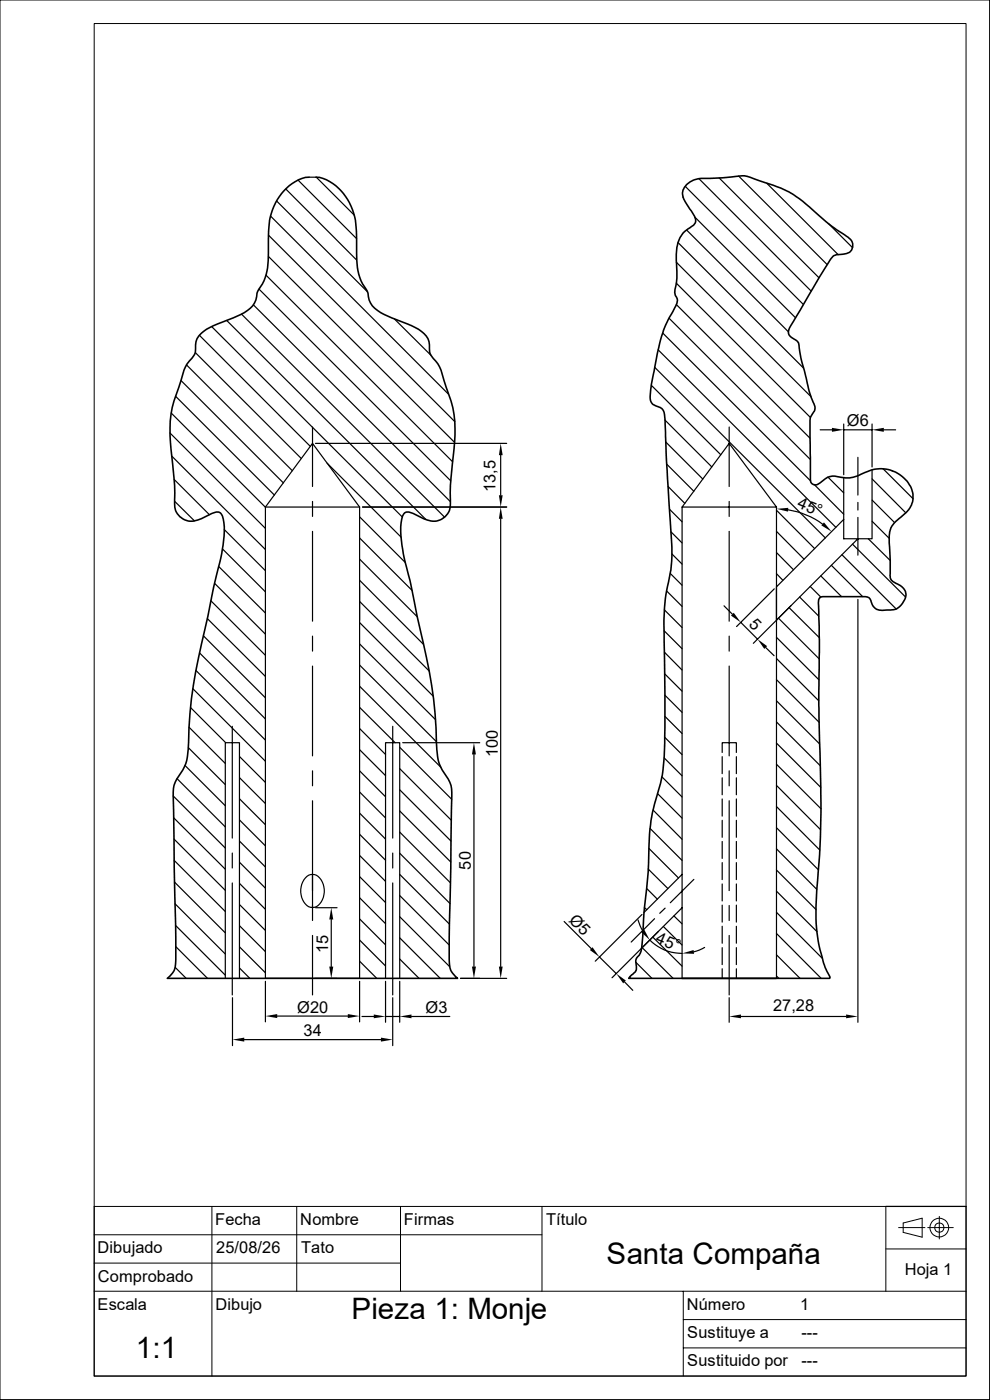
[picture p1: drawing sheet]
<svg xmlns="http://www.w3.org/2000/svg" width="210mm" height="297mm" viewBox="0 0 210 297" stroke-linecap="round" stroke-linejoin="round" font-family="sans-serif">
<g fill="none" stroke="#000" stroke-width=".25">
<path d="M63.2 38.2l12.4 12.4M65.6 37.6h1.4M67.1 37.6l8 8M145.4 39.5l25 25.1M148.3 37.9l23.8 23.9M152.6 37.8l21.1 21.1M156.7 37.3l18.8 18.8M162.6 38.9l15.2 15.1M56.4 58.4l39.6 39.6M56.9 54.4l39.5 39.5M56.9 49.9l39.6 39.6M57.4 45.8l37.8 37.9"/>
<path d="M58.7 42.6l19.3 19.3M60.6 40.1l15 15.1M143.5 55.6l28.5 28.6M143.8 51.5l26.7 26.6M145.7 48.8l21.6 21.6M147.4 46.1l21.4 21.3M175.7 47.4l5.1 5.1M39.5 77.4l22.5 22.5M41.4 74.8l22.5 22.5M42.3 71.1l23.5 23.6M44.9 69.3l40.4 40.4M48.1 68l42.2 42.2"/>
<path d="M51.2 66.6l43.1 43.1M53.8 64.7l41.7 41.7M54.9 61.3l40.7 40.7M83.7 67.7l7.7 7.7M138.9 77.9l36.2 36.2M139.6 74.2l37.7 37.7M140.6 70.7l31.4 31.3M141.9 67.5l30 30M143.5 64.6l28.3 28.4M143.5 60.1l28.4 28.5M36.1 91.9l20.2 20.2M36.3 87.6l20 20"/>
<path d="M36.4 96.7l19.9 19.9M37.3 84.1l20.9 20.9M38.4 80.7l21.7 21.7M66.3 90.6v12.6M66.9 94.1h40.6M69.4 98.3l15.7 15.7M106.2 96.6v8.5M138.2 81.7l14.7 14.8M141.1 89.1l9.9 10M141.2 93.8l7.9 7.8M141.4 98.5l5.8 5.7M154.7 90.6v12.6"/>
<path d="M174 91.2h2.5M179 90v10.7M179 91.2h6M182 97v8M185 99.7v14.6h-6v-13M185 90v9.1M187.3 99.4l6.4 6.4M187.5 91.2h2.5M37 101.7l7.4 7.5M37 106.3l4.2 4.2M47.2 116.5l9.1 9.1M47.6 112.4l8.7 8.7"/>
<path d="M56.3 107.6h20v100h-20zM56.3 107.6l10-13.5 10 13.5M66.3 106.4v3.2M66.3 112.7v19.1M76.3 118.6l12.2 12.3M76.3 114.1l11.1 11.2M76.3 109.6l9.7 9.7M76.9 107.6h30.6M106.2 110.1v95M141.7 103.2l3.6 3.6M142 108l2.7 2.7M142.3 112.8l2.4 2.4"/>
<path d="M142.5 117.5l2.2 2.2M144.7 107.6l10-13.5 10 13.5M154.7 106.4v3.2M154.7 112.7v19.1M164.7 117.2l3.6 3.7M164.7 112.7l5.9 5.9M164.7 108.2l8.1 8.2M167.2 108.2a17.3 17.3 0 0 1 7.3 3M172.8 102.8l6.2 6.3M175.6 101.2l3.4 3.4M176.4 119.9l6.6 6.7M178.6 117.7l11.5 11.5"/>
<path d="M179 110.2l-14.3 14.3v7.1M180.8 115.4l11.3 11.3M182 114.3l-22.2 22.2M182 106.6v1.6M182 109.8v8M184.2 114.3l4.6 4.6M185 110.6l3.6 3.6M185 106.1l4.8 4.8M185 101.6l7.2 7.2M42.3 138.5l14 14M43.1 134.9l13.2 13.1M44 131.2l12.3 12.3"/>
<path d="M44.7 127.5l11.6 11.5M45.5 123.7l10.8 10.8M46.4 120.2l9.9 9.8M66.3 135v3.1M76.3 136.6l16.1 16.1M76.3 132.1l15.6 15.6M76.3 127.6l14.8 14.8M76.3 123.1l13.5 13.6M76.3 124.5v7.1M140.9 133.8l3.8 3.8M140.9 129.4l3.8 3.7M141 138.4l3.7 3.8"/>
<path d="M141.4 125.3l3.3 3.4M142.2 121.7l2.5 2.5M153.6 128.5l1.8 1.8M154.7 135v3.1M157.1 132l3.6 3.6M162.4 137.4l1.8 1.7M164.3 124.9l-8 8M164.7 121.7l1.4 1.4M164.7 139.7l9 9M164.7 135.2l9 9M165.1 131.1l8.7 8.7M167.4 128.9l6.4 6.4"/>
<path d="M169.6 126.7l4.1 4M171.9 124.4l2.2 2.3M174.1 122.2l4.4 4.4M182 127.2v89.7M40 158.6l7.8 7.9M40.1 154.3l7.7 7.7M40.4 150.1l7.5 7.5M40.9 146.1l15.4 15.4M41.6 142.2l14.7 14.8M49.3 154.1v23.7M66.3 141.3v19.1M76.3 159l5.5 5.5"/>
<path d="M76.3 154.6l5.5 5.5M76.3 150.1l7.5 7.5M76.3 145.6l17.2 17.2M76.3 141.1l16.3 16.3M83.3 154.1v23.7M84.8 158.5l11 11.1M85.4 157.6h16.4M141 156.4l3.7 3.7M141 143l3.7 3.6M141.1 152l3.6 3.6M141.1 147.5l3.6 3.6M153.2 159.6v-2h3v2"/>
<path d="M154.7 141.3v19.1M164.7 157.6l9.4 9.4M164.7 153.2l9.3 9.3M164.7 148.7l9.2 9.2M164.7 144.2l9.1 9M36.7 168.9l11.1 11M36.8 173.5l11 10.9M36.9 178l10.9 10.9M37.5 165.2l10.3 10.2M39.2 162.4l8.6 8.5M50.8 178.4l5.5 5.5M50.8 173.9l5.5 5.6"/>
<path d="M50.8 169.5l5.5 5.5M50.8 165l5.5 5.5M50.8 160.5l5.5 5.5M66.3 163.5v3.2M66.3 169.9v25.4M76.3 177l5.5 5.5M76.3 172.5l5.5 5.5M76.3 168l5.5 5.5M76.3 163.5l5.5 5.5M84.8 176.5l10.7 10.8M84.8 172l10.8 10.9M84.8 167.6l10.9 10.8"/>
<path d="M84.8 163.1l10.9 10.9M100.5 160.1v45M137.9 175.8l6.8 6.7M138.6 171.9l6.1 6.2M139.5 168.4l5.2 5.2M140.4 164.8l4.3 4.3M140.9 160.8l3.8 3.8M153.2 160.5v3.6M153.2 165v3.6M153.2 169.5v3.6M153.2 174v3.6M153.2 178.5v3.6"/>
<path d="M154.7 163.5v3.2M154.7 169.9v19M156.2 160.5v3.6M156.2 165v3.6M156.2 169.5v3.6M156.2 174v3.6M156.2 178.5v3.6M164.7 175.6l8.9 8.9M164.7 171.1l9.2 9.2M164.7 166.6l9.4 9.4M164.7 162.1l9.5 9.5M37 182.5l10.8 10.9"/>
<path d="M37 187.1l10.8 10.8M37.1 191.7l10.7 10.7M37.3 196.3l10.5 10.6M49.3 181v3.1M49.3 187.3v23.8M50.8 196.4l5.5 5.5M50.8 191.9l5.5 5.5M50.8 187.4l5.5 5.5M50.8 182.9l5.5 5.5M64.8 186.3a2.06 2.06 0 0 1 2-.7 2.06 2.06 0 0 1 1.6 1.5 3.9 3.9 0 0 1-1.7 5.4 2.47 2.47 0 0 1-2.7-2.1 4.5 4.5 0 0 1 .8-4.1zM66.3 198.5v12.6M66.9 192.6h4.6"/>
<path d="M70.3 195.1v10M76.3 199.4l5.5 5.5M76.3 194.9l5.5 5.5M76.3 190.5l5.5 5.5M76.3 186l5.5 5.5M76.3 181.5l5.5 5.5M83.3 181v3.1M83.3 187.3v23.8M84.8 199l8.6 8.6M84.8 194.5l10.6 10.6M84.8 190l10.4 10.4M84.8 185.5l10.5 10.5"/>
<path d="M84.8 181l10.7 10.7M119.7 195.5l5.7 5.8M135.3 195.2l1 2.2M136.2 194l-9.9 9.9M136.7 192.5l.5 .5M137.2 188.5l2.2 2.3M137.5 184.4l4.2 4.1M137.7 180l6.2 6.3M137.8 199.4a9.5 9.5 0 0 0 6.9 2.9M138.5 198.8l6.2 6.2M138.9 194.9l-5 5M140.7 196.6l4 3.9"/>
<path d="M141.1 192.7l-1.1 1.1M143 194.3l1.7 1.7M144.7 185.5l-8.1 8.1M144.7 192.6l-14.9 14.8M147.2 186.6l-5 4.9M153.2 183v3.6M153.2 187.5v3.6M153.2 192v3.6M153.2 196.5v3.6M154.7 192.1v3.2M154.7 198.5v12.6M156.2 183v3.6"/>
<path d="M156.2 187.5v3.6M156.2 192v3.6M156.2 196.5v3.6M164.7 189.1l8.6 8.6M164.7 184.6l8.4 8.4M164.7 198l9.5 9.6M164.7 193.5l9.8 9.8M164.7 180.1l8.6 8.6M37.2 205.2l2.3 2.4M37.3 200.9l6.7 6.7M47.8 207.6v-50h3v50M49.3 211.7v10.1"/>
<path d="M50.8 205.4l2.2 2.2M50.8 200.9l5.5 5.5M56.3 208.2v8.6M58.8 215.6h15M66.9 207.6h4.6M76.3 203.9l3.6 3.7M76.3 208.2v8.6M76.8 215.6h2.5M81.8 208.2v8.7M81.8 215.6h3M81.8 207.6v-50h3v50M83.3 211.7v10.1"/>
<path d="M84.8 208.2v8.7M84.8 203.5l4.1 4.1M87.3 215.6h8.1M97.7 207.6h9.8M127.2 203l3.5 3.5M132.5 208.3l1.7 1.8M133.6 207.3l.2 .3M134.9 204.2l3.4 3.4M136.2 201l6.6 6.6M144.7 207.6v-100h20v100M149.5 201l-2.3 .9M153.2 201v3.6"/>
<path d="M153.2 205.5v2.1M154.7 211.7v5.2M156.2 201v3.6M156.2 205.5v2.1M157.2 215.6h22.3M164.7 207.1l.5 .5M164.7 202.6l5 5M51.8 220.6h29M187.9 255.9h17"/>
</g>
<path d="M65.6 37.6a9.2 9.2 0 0 0-6.8 4.7 14.5 14.5 0 0 0-1.9 8.3v3.1a11.8 11.8 0 0 1-2.2 8.1l-.2 .4a4.7 4.7 0 0 1-2.7 4.1l-8 3.6a4.2 4.2 0 0 0-2.3 4.1 3 3 0 0 1-1.3 2.6 8.3 8.3 0 0 0-1.8 4.1l-.5 1.5a23.9 23.9 0 0 0-1.6 13.1l.3 3.1a61.5 61.5 0 0 1 .5 9.2 3.7 3.7 0 0 0 5.7 2.4l2.8-1.3a1.15 1.15 0 0 1 1.6 .8 20.3 20.3 0 0 1-.5 9.5l-1.4 5.7-1.2 6a117 117 0 0 0-4.1 26.8 10.5 10.5 0 0 1-2.5 7.8 5.6 5.6 0 0 0-.8 3.6l.6 34.7a4.1 4.1 0 0 1-1.8 4h61.6a4.1 4.1 0 0 1-1.8-4l.5-31.6a19.9 19.9 0 0 0-.1-5.4 10.7 10.7 0 0 0-1.9-3.2l-.3-.7a10.7 10.7 0 0 1-.9-5.2 101.2 101.2 0 0 0-3.4-23.9l-2.2-10.4a36 36 0 0 1-1.9-12.3l.1-.7a1.33 1.33 0 0 1 1.8-1.5l2.1 .9a4.4 4.4 0 0 0 4.7 .5 3.7 3.7 0 0 0 1.7-4 85.1 85.1 0 0 1 .9-12.3 22.9 22.9 0 0 0-1.7-11.6l-.5-1.5a9.4 9.4 0 0 0-2.8-5.3 2.97 2.97 0 0 1-.3-2.2 4.4 4.4 0 0 0-3-3.7l-1.6-.8a19.8 19.8 0 0 1-7-3.3 4.3 4.3 0 0 1-1.4-3.2l-.2-.4a11.8 11.8 0 0 1-2.3-8.1v-3.1a13.3 13.3 0 0 0-4.4-11.2l-.6-.5a6.6 6.6 0 0 0-3.6-1.3M145.5 39.3l1.7-1.1a7.5 7.5 0 0 1 3.4-.4l7.3-.5 4.4 1.4a25.5 25.5 0 0 1 5.4 2.2l.8 .5a40.6 40.6 0 0 1 6 5l3.6 2.7a6.5 6.5 0 0 1 2.7 2.2 1.87 1.87 0 0 1-2 2.6 2.59 2.59 0 0 0-2.8 1.4l-8.5 14.2a1.57 1.57 0 0 0 .9 2.4l.5 .3a1.27 1.27 0 0 1 .6 1.1 34.2 34.2 0 0 0 1.6 7.1l.6 2.6 .6 1.9a2.16 2.16 0 0 1 .3 2.5 3 3 0 0 0-.8 2.6l.1 11.4a1.14 1.14 0 0 0 .5 1.3l.4 .1a2.19 2.19 0 0 0 1.9-.9 3.4 3.4 0 0 1 3.5-.7l1.8 .2a10.5 10.5 0 0 0 3.9-1.3 7 7 0 0 1 9.8 4.8 4.8 4.8 0 0 1-1.9 4.2l-1.1 .9a4.6 4.6 0 0 0-2.1 4.7l.2 4.2v3.2a1.69 1.69 0 0 0 1.2 1.6 2.53 2.53 0 0 1 2 3.3 3.4 3.4 0 0 1-3 2.4 6.9 6.9 0 0 1-3-.1 3.2 3.2 0 0 1-1.4-2.2l-.3-.3-.7-.2h-2a42.3 42.3 0 0 0-7.7 .1l-.2 .6-.1 .5 .2 8.9a445.2 445.2 0 0 0 .3 30.1l.1 3.7a216.1 216.1 0 0 1-1 20 31.7 31.7 0 0 0 2.5 16 .76 .76 0 0 1 .3 1.1h-42.6l1.1-1.2a1.43 1.43 0 0 0 .5-1.6l-.1-1 .2-.6a3.5 3.5 0 0 0 1.1-2.7l.4-6.8 .9-8.7 .2-6.4a40.3 40.3 0 0 1 2.4-12.4 51.6 51.6 0 0 0 1-11.8l-.2-20a43.5 43.5 0 0 1 1.4-13.5l.1-1a46.1 46.1 0 0 0-.2-9.2l-.8-12.8-.3-8.4a4.2 4.2 0 0 0-.7-2.8l-.7-.4a2.08 2.08 0 0 1-1.7-2.8v-1a108.8 108.8 0 0 1 2.8-12.4l1.1-2.5 1.1-1.9a2.78 2.78 0 0 0 .6-2.5 2.32 2.32 0 0 1-.4-1.9l.4-2.3-.1-3.2a8.8 8.8 0 0 1 1.2-6.1l.5-.6 1.4-1a1.54 1.54 0 0 0 .6-2.5l-1.4-2.2a2.96 2.96 0 0 1-.4-3.9zM144.7 207.6h20" fill="none" stroke="#000" stroke-width=".34"/>
<g fill="none" stroke="#000" stroke-width=".21">
<path d="M0 0h209.9v296.9h-209.9zM20 5h184.9v286.9h-184.9zM20 255.9h184.9v36h-184.9zM45 255.9v36M62.9 255.9v18M85 255.9v18M115 255.9v18M187.9 255.9v18M191.6 259.5l4-1.1v4.1l-4-1zM199.3 258.1v4.7M20 262h95M20 268h65"/>
<path d="M20 273.9h184.9M144.9 273.9v18M144.9 280h60M187.9 265h17M190.6 260.4h5.6M196.8 260.4h5.4M144.9 286h60"/>
<circle cx="199.3" cy="260.4" r=".98"/>
<circle cx="199.3" cy="260.4" r="1.98"/>
</g>
<g fill="#000">
<path d="M106.2 94.1l.4 2.5h-.8zM176.5 90.8l2.5 .4-2.5 .4zM185 91.2l2.5-.4v.8zM106.2 107.6l.4 2.5h-.8zM105.8 105.1h.8l-.4 2.5zM164.7 107.9l2.5-.2v.8zM174.8 110.8l1.6 2-2.2-1.3zM155.7 130l1.4 2-2-1.4zM160.7 135.6l2 1.5-.6 .6zM100.5 157.6l.5 2.5h-.9zM70.3 192.6l.4 2.5h-.9zM136 197.7l.7-.5 1.1 2.2z"/>
<path d="M56.3 215.6l2.5-.5v.9zM69.8 205.1h.9l-.4 2.5zM73.8 215.1l2.5 .5-2.5 .4zM79.3 215.2l2.5 .4-2.5 .4zM84.8 215.6l2.5-.4v.8zM100.1 205.1h.9l-.5 2.5zM105.8 205.1h.8l-.4 2.5zM125.7 201l1.5 2-2.1-1.5zM130.7 206.5l2.1 1.5-.6 .6zM144.7 202.3l2.5-.8v.9zM154.7 215.6l2.5-.4v.8zM179.5 215.2l2.5 .4-2.5 .4z"/>
<path d="M49.3 220.6l2.5-.5v.9zM80.8 220.1l2.5 .5-2.5 .4z"/>
</g>
<g font-size="6.3">
<text x="128.7" y="268.1">Santa Compaña</text>
<text x="74.5" y="279.8">Pieza 1: Monje</text>
<text x="28.8" y="288.1">1:1</text>
</g>
<g font-size="3.5">
<text x="179.7" y="90.5">Ø6</text>
<text x="105.1" y="104.4" transform="rotate(-90 105.1 104.4)">13,5</text>
<text x="169" y="107.6" transform="rotate(22 169 107.6)">45°</text>
<text x="158.7" y="132.7" transform="rotate(45 158.7 132.7)">5</text>
<text x="105.6" y="160.6" transform="rotate(-90 105.6 160.6)">100</text>
<text x="99.9" y="184.5" transform="rotate(-90 99.9 184.5)">50</text>
<text x="120.5" y="195.3" transform="rotate(45 120.5 195.3)">Ø5</text>
<text x="69.6" y="202.1" transform="rotate(-90 69.6 202.1)">15</text>
<text x="138.9" y="199.9" transform="rotate(22 138.9 199.9)">45°</text>
<text x="63" y="214.8">Ø20</text>
<text x="90.3" y="214.9">Ø3</text>
<text x="164" y="214.5">27,28</text>
<text x="64.4" y="219.9">34</text>
<text x="45.7" y="259.8">Fecha</text>
<text x="63.7" y="259.8">Nombre</text>
<text x="85.7" y="259.8">Firmas</text>
<text x="115.9" y="259.8">Título</text>
<text x="20.7" y="265.9">Dibujado</text>
<text x="45.9" y="265.9">25/08/26</text>
<text x="63.9" y="265.9">Tato</text>
<text x="20.8" y="271.9">Comprobado</text>
<text x="191.9" y="270.6">Hoja 1</text>
<text x="20.7" y="277.8">Escala</text>
<text x="45.7" y="277.8">Dibujo</text>
<text x="145.7" y="277.8">Número</text>
<text x="169.8" y="277.9">1</text>
<text x="145.8" y="283.8">Sustituye a</text>
<text x="170" y="283.8">---</text>
<text x="145.8" y="289.9">Sustituido por</text>
<text x="170" y="289.8">---</text>
</g>
</svg>
